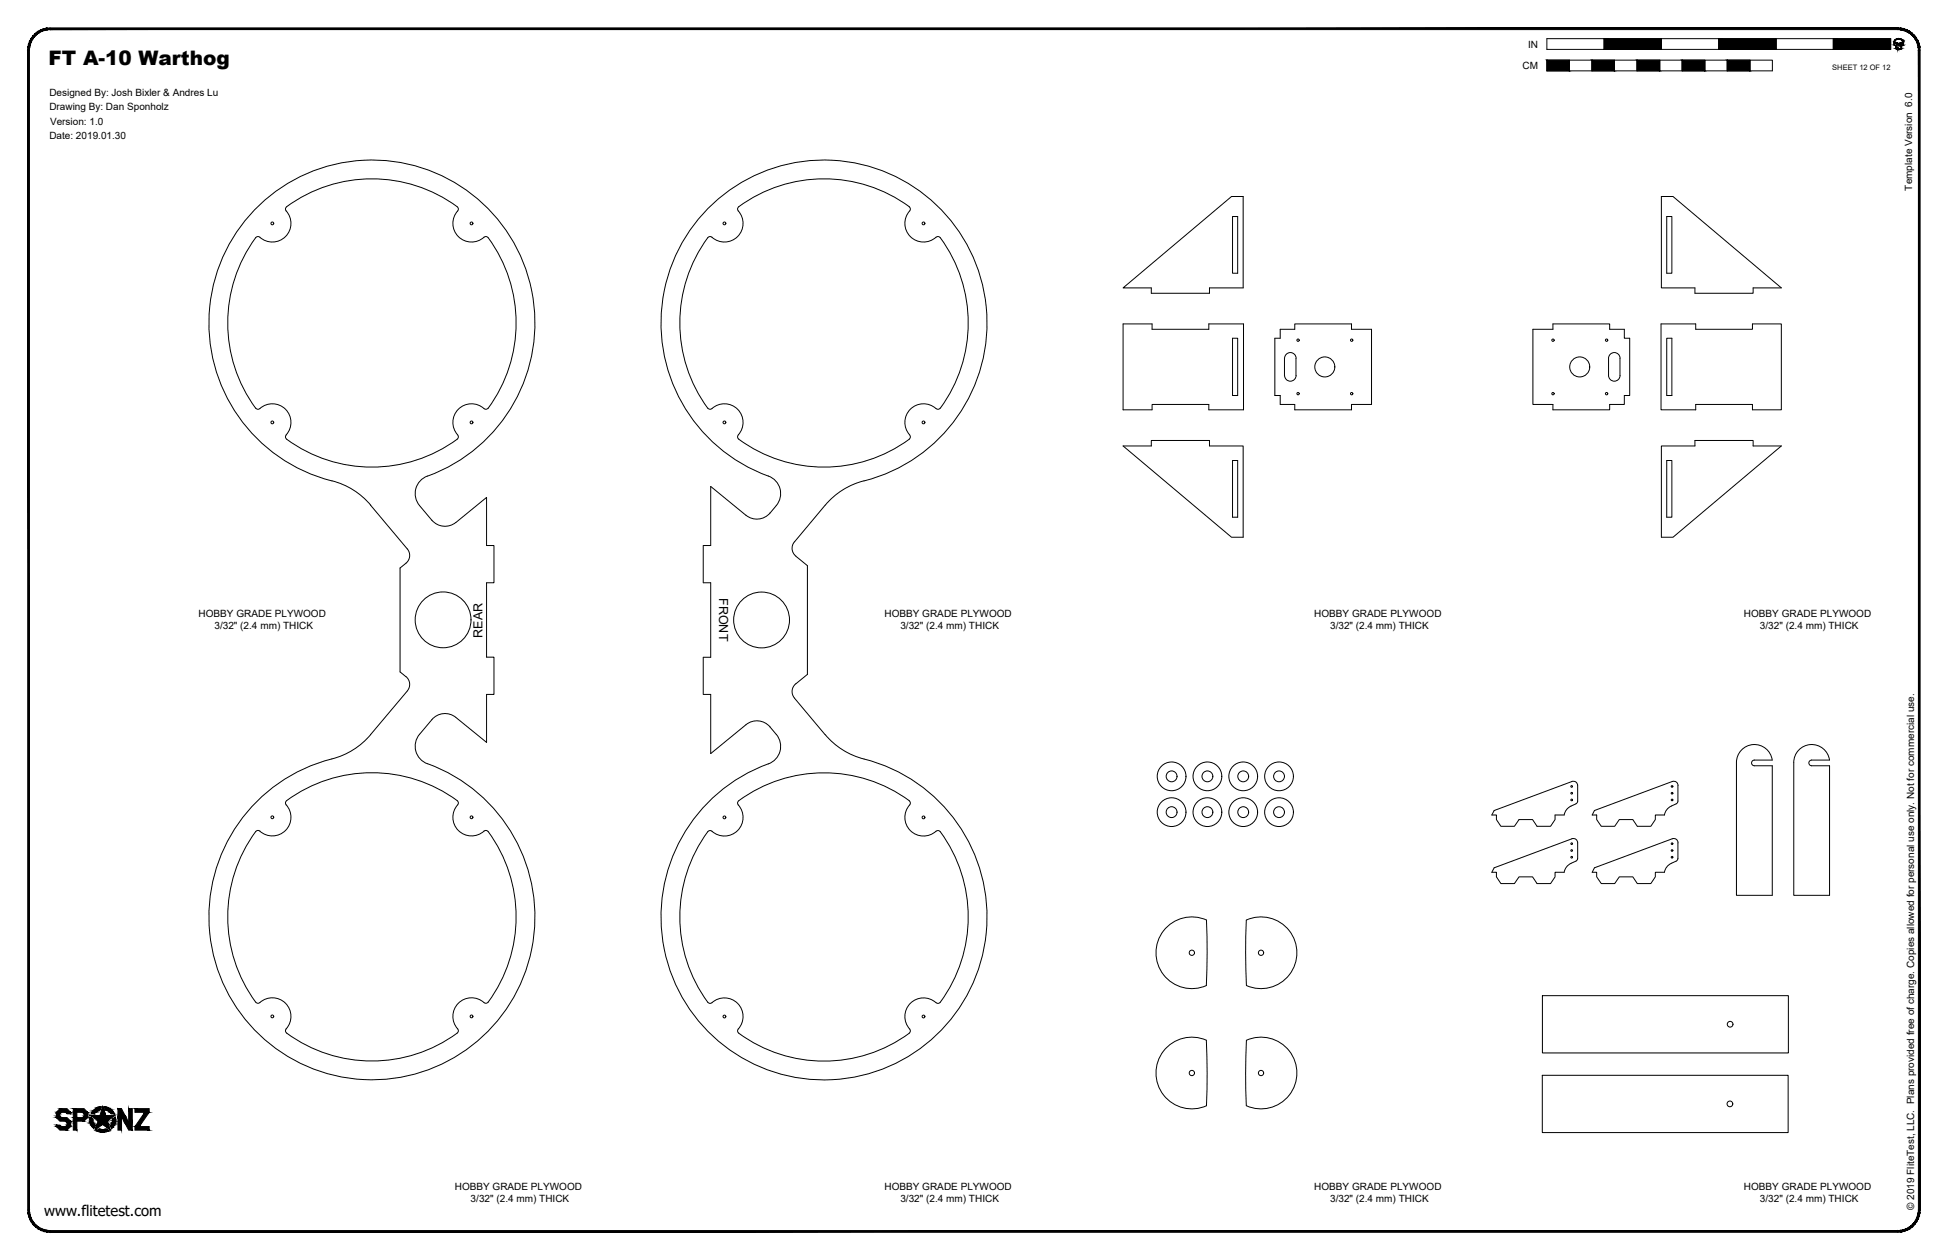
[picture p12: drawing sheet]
<svg xmlns="http://www.w3.org/2000/svg" width="864mm" height="559mm" viewBox="0 0 864 559" stroke-linecap="round" stroke-linejoin="round" font-family="sans-serif">
<!-- layer: 01 CUT -->
<g fill="none" stroke="#000" stroke-width=".44">
<path d="M546.4 96h2.3v25.2h-2.3zM736.5 87.1h5.2l48 40.6h-12.5v2.4h-25.8v-2.4h-14.9zM738.9 96h2.3v25.2h-2.3zM497.9 127.7l48.1-40.6h5.1v40.6h-14.9v2.4h-25.8v-2.4zM497.9 143.7h12.8v2.3h25.2v-2.3h15.4v38.1h-15.4v-2.4h-25.2v2.4h-12.8zM546.4 150h2.3v25.4h-2.3zM567.6 146h6.4v-2.3h25.2v2.3h8.8v33.4h-8.8v2.4h-25.2v-2.4h-6.4v-4h-2.4v-25.4h2.4zM679.6 146h8.9v-2.3h25.1v2.3h6.5v4h2.4v25.4h-2.4v4h-6.5v2.4h-25.1v-2.4h-8.9zM736.4 143.7h15.4v2.3h25.1v-2.3h12.8v38.1h-12.8v-2.4h-25.1v2.4h-15.4zM738.9 150h2.3v25.4h-2.3zM569.4 166.5l.1-7.6a2.55 2.55 0 0 1 2.5-2.5 2.55 2.55 0 0 1 2.6 2.5l-.1 7.6M569.5 166.5a2.55 2.55 0 0 0 2.5 2.6 2.55 2.55 0 0 0 2.6-2.6"/>
<path d="M713.1 166.5a2.55 2.55 0 0 0 2.6 2.6 2.55 2.55 0 0 0 2.5-2.6M713.1 166.5v-7.6a2.55 2.55 0 0 1 2.6-2.5 2.55 2.55 0 0 1 2.5 2.5v7.6M113.3 181a63.6 63.6 0 0 1 .4-75.9l1.1-.1a8.4 8.4 0 0 0 11.8-.1 8.4 8.4 0 0 0 0-11.8v-.8a55.6 55.6 0 0 1 25.1-11.6 63.1 63.1 0 0 1 51.3 11.4l.1 1a8.4 8.4 0 0 0 .1 11.8 8.4 8.4 0 0 0 11.8 .1h.8a55.6 55.6 0 0 1 11.6 25 63.9 63.9 0 0 1-11 51M113.4 181a1.26 1.26 0 0 0 1.8 .2 8.3 8.3 0 0 1 11.6 .5 8.3 8.3 0 0 1-.2 11.6v.8a55.6 55.6 0 0 0 25.1 11.7 63.1 63.1 0 0 0 51.3-11.4l.1-1.1a8.4 8.4 0 0 1 .1-11.8 8.4 8.4 0 0 1 11.8-.1h.8l.6-.4M313.8 181a63.6 63.6 0 0 1 .4-75.9l1-.1a8.4 8.4 0 0 0 11.8-.1 8.4 8.4 0 0 0 0-11.8v-.8a61.6 61.6 0 0 1 44.9-12.6 61.4 61.4 0 0 1 31.5 12.4l.1 1a8.4 8.4 0 0 0 .1 11.8 8.4 8.4 0 0 0 11.8 .1h.8a61.6 61.6 0 0 1 12.7 44.9 63.8 63.8 0 0 1-12 31.1M313.8 181a1.26 1.26 0 0 0 1.8 .2 8.3 8.3 0 0 1 11.6 .5 8.3 8.3 0 0 1-.2 11.6v.8a55.6 55.6 0 0 0 25.1 11.7 63 63 0 0 0 51.3-11.4l.1-1.1a8.4 8.4 0 0 1 .1-11.8 8.4 8.4 0 0 1 11.8-.1h.8l.6-.4M497.9 197.8h12.5v-2.5h25.8v2.5h14.9v40.5h-5.1zM736.5 197.8h14.9v-2.5h25.8v2.5h12.5l-48 40.5h-5.2zM546.4 204.2h2.3v25.2h-2.3zM738.9 204.2h2.3v25.2h-2.3zM164.3 224l16.3 19.5a4.4 4.4 0 0 1-.6 6.3l-2.6 2.1v46.1l2.6 2.1a4.4 4.4 0 0 1 .6 6.3M164.3 224a32.5 32.5 0 0 0-17.2-10.7 72.3 72.3 0 0 1-42.7-109.5 72.3 72.3 0 0 1 117.4-5.1 72.3 72.3 0 0 1-33.1 112.8 8.3 8.3 0 0 0-2.7 12.7l5.4 6.5"/>
<path d="M191.4 230.7a7.6 7.6 0 0 0 10.7 1M202.1 231.7l13.6-11.1v21.3h3.3v16.6h-3.3v32.9h3.3v16.6h-3.3v21.2l-13.6-11M311.8 241.9v16.6M311.9 258.5h3.2v33h-3.2M311.9 241.9h3.2M352.2 240.3a4.4 4.4 0 0 0 .6 6.3l5.1 4.3v48.2l-5.1 4.2M352.2 240.3l13.7-16.3a32.5 32.5 0 0 1 17.2-10.7 72.3 72.3 0 0 0 42.7-109.5 72.3 72.3 0 0 0-117.4-5.1 72.3 72.3 0 0 0 33.1 112.8 8.3 8.3 0 0 1 2.7 12.7 13.9 13.9 0 0 1-5.4 5.3 7.6 7.6 0 0 1-8.1-1l-15.6-12.8v26.2M311.8 291.5v16.5M180.6 306.4l-16.3 19.4M202.1 318.2a7.6 7.6 0 0 0-10.7 1l-5.4 6.5a8.2 8.2 0 0 0 3.5 13 72.3 72.3 0 0 1 31.3 113.4 72.3 72.3 0 0 1-117.4-7.3 72.3 72.3 0 0 1 45.2-108.6 33 33 0 0 0 15.7-10.4M311.9 308h3.2v26.2l15.6-12.8a7.6 7.6 0 0 1 10.7 1 16.8 16.8 0 0 1 4.1 5.6 8.3 8.3 0 0 1-4.9 10.8M352.8 303.3a4.5 4.5 0 0 0-.6 6.3l13.7 16.2a33 33 0 0 0 17.1 10.8 72.3 72.3 0 0 1 43 109.2 72.3 72.3 0 0 1-117.2 5.9 72.3 72.3 0 0 1 31.9-113"/>
<path d="M777.8 337.1h7.9a8 8 0 0 0-8.5-6.9 8 8 0 0 0-7.4 8v58.9h15.9v-57.5h-7.9M777.8 337.1a1.27 1.27 0 0 0-1.3 1.3 1.27 1.27 0 0 0 1.3 1.2M797.7 332.3a8 8 0 0 1 13.4 4.8h-7.9a1.27 1.27 0 0 0-1.3 1.2 1.27 1.27 0 0 0 1.3 1.3h7.9v57.5h-15.9v-58.9l.7-3.3zM127.1 355.1a63.6 63.6 0 0 1 75.9 .4l.1 1a8.4 8.4 0 0 0 .1 11.8 8.4 8.4 0 0 0 11.8 .1h.8a55.6 55.6 0 0 1 11.6 25 63.1 63.1 0 0 1-11.4 51.4l-1 .1a8.4 8.4 0 0 0-11.8 0 8.4 8.4 0 0 0-.1 11.8v.8a55.6 55.6 0 0 1-25 11.7 63.1 63.1 0 0 1-51.4-11.4l-.1-1.1a8.4 8.4 0 0 0 0-11.8 8.4 8.4 0 0 0-11.8 0h-.8a55.6 55.6 0 0 1-11.7-25.1 63.1 63.1 0 0 1 11.4-51.3l1.1-.1a8.4 8.4 0 0 0 11.8-.1 8.4 8.4 0 0 0 0-11.8v-.8zM327.5 355.1a63.5 63.5 0 0 1 75.9 .4l.1 1.1a8.4 8.4 0 0 0 .1 11.8 8.4 8.4 0 0 0 11.8 0h.8a55.6 55.6 0 0 1 11.7 25.1 63.1 63.1 0 0 1-11.5 51.3l-1 .1a8.4 8.4 0 0 0-11.8 .1 8.4 8.4 0 0 0-.1 11.8l-.1 1a63.2 63.2 0 0 1-76.2 0l-.2-1a8.4 8.4 0 0 0 0-11.8 8.4 8.4 0 0 0-11.8-.1h-.8a55.6 55.6 0 0 1-11.6-25 63.1 63.1 0 0 1 11.4-51.4l1-.1a8.4 8.4 0 0 0 11.8 0 8.4 8.4 0 0 0 0-11.8v-.8zM696.5 357.5l-1.8 1.3-1.3 2.7M699.4 355.3v-6.9a1.88 1.88 0 0 0-2.6-1.8l-34.4 12.9-1 1.9h2v2.1l2 3h6l2-3h6l2 3h6l2-3v-2.1h4M699.4 355.3l-.5 1-2.4 1.2M741.3 346.6l-34.4 12.9-1 1.9h2v2.1l2 3h5.9l2.1-3h6l2 3h6l1.9-3v-2.1h4.1l1.3-2.6 1.7-1.3M741.3 346.6a1.91 1.91 0 0 1 2.6 1.8v6.9M743.9 355.3l-.5 1-2.5 1.2M696.8 372l-34.4 12.9-1 1.9h2v2.1l2 3h6l2-3h6l2 3h6l2-3v-2.1h4"/>
<path d="M696.8 372a1.91 1.91 0 0 1 2.6 1.8M699.4 373.8v6.9l-.2 .7-.6 .5a6.3 6.3 0 0 0-5.2 5M741.3 372l-34.4 12.9-1 1.9h2v2.1l2 3h5.9l2.1-3h6l2 3h6l1.9-3v-2.1h4.1a6.4 6.4 0 0 1 5.1-4.9l.6-.5 .3-.7v-6.9M741.3 372a1.91 1.91 0 0 1 2.6 1.8M534.8 437.1l.4-14.5-.3-14.5a15.9 15.9 0 0 0-22.4 14.5 15.9 15.9 0 0 0 22.3 14.5M552.6 437.1l-.4-14.5 .3-14.5a15.9 15.9 0 0 1 22.4 14.4 15.9 15.9 0 0 1-22.3 14.6M683.8 441.6h109v25.4h-109zM534.8 461.3a15.9 15.9 0 0 0-22.3 14.6 15.9 15.9 0 0 0 22.4 14.5l.3-14.5-.4-14.5M552.6 461.4a15.9 15.9 0 0 1 22.3 14.5 15.9 15.9 0 0 1-22.4 14.5l-.3-14.5zM683.7 476.9h109v25.4h-109z"/>
<circle cx="120.7" cy="99.1" r=".62"/>
<circle cx="209" cy="99.1" r=".62"/>
<circle cx="321.2" cy="99.1" r=".62"/>
<circle cx="409.4" cy="99.1" r=".62"/>
<circle cx="575.5" cy="150.9" r=".52"/>
<circle cx="599.2" cy="150.9" r=".52"/>
<circle cx="688.5" cy="150.9" r=".52"/>
<circle cx="712.2" cy="150.9" r=".52"/>
<circle cx="575.5" cy="174.6" r=".52"/>
<circle cx="587.3" cy="162.7" r="4.4"/>
<circle cx="599.2" cy="174.6" r=".52"/>
<circle cx="688.5" cy="174.6" r=".52"/>
<circle cx="700.3" cy="162.7" r="4.4"/>
<circle cx="712.2" cy="174.6" r=".52"/>
<circle cx="120.7" cy="187.3" r=".62"/>
<circle cx="209" cy="187.3" r=".62"/>
<circle cx="321.2" cy="187.3" r=".62"/>
<circle cx="409.4" cy="187.3" r=".62"/>
<circle cx="196.4" cy="274.9" r="12.4"/>
<circle cx="337.6" cy="274.9" r="12.4"/>
<circle cx="519.4" cy="344.3" r="6.4"/>
<circle cx="519.4" cy="344.3" r="2.41"/>
<circle cx="535.3" cy="344.3" r="6.4"/>
<circle cx="535.3" cy="344.3" r="2.41"/>
<circle cx="551.2" cy="344.3" r="6.4"/>
<circle cx="551.2" cy="344.3" r="2.41"/>
<circle cx="567" cy="344.3" r="6.4"/>
<circle cx="567" cy="344.3" r="2.41"/>
<circle cx="696.8" cy="348.8" r=".37"/>
<circle cx="696.8" cy="351.8" r=".37"/>
<circle cx="696.8" cy="354.8" r=".37"/>
<circle cx="741.3" cy="354.8" r=".37"/>
<circle cx="741.3" cy="351.8" r=".37"/>
<circle cx="741.3" cy="348.8" r=".37"/>
<circle cx="120.7" cy="362.5" r=".62"/>
<circle cx="209" cy="362.5" r=".62"/>
<circle cx="321.2" cy="362.5" r=".62"/>
<circle cx="409.4" cy="362.5" r=".62"/>
<circle cx="519.4" cy="360.2" r="6.4"/>
<circle cx="519.4" cy="360.2" r="2.41"/>
<circle cx="535.3" cy="360.2" r="6.4"/>
<circle cx="535.3" cy="360.2" r="2.41"/>
<circle cx="551.2" cy="360.2" r="6.4"/>
<circle cx="551.2" cy="360.2" r="2.41"/>
<circle cx="567" cy="360.2" r="6.4"/>
<circle cx="567" cy="360.2" r="2.41"/>
<circle cx="696.8" cy="377.2" r=".37"/>
<circle cx="696.8" cy="374.2" r=".37"/>
<circle cx="741.3" cy="374.2" r=".37"/>
<circle cx="741.3" cy="377.2" r=".37"/>
<circle cx="696.8" cy="380.2" r=".37"/>
<circle cx="741.3" cy="380.2" r=".37"/>
<circle cx="528.4" cy="422.5" r="1.17"/>
<circle cx="559" cy="422.5" r="1.17"/>
<circle cx="120.7" cy="450.8" r=".62"/>
<circle cx="209" cy="450.8" r=".62"/>
<circle cx="321.2" cy="450.8" r=".62"/>
<circle cx="409.4" cy="450.8" r=".62"/>
<circle cx="767" cy="454.2" r="1.27"/>
<circle cx="528.4" cy="475.9" r="1.17"/>
<circle cx="559" cy="475.9" r="1.17"/>
<circle cx="766.9" cy="489.6" r="1.27"/>
</g>
<!-- layer: 21 FULL-SIZE -->
<path d="M685.8 17.1h25.4v4.8h-25.4zM711.2 17.1h25.4v4.8h-25.4zM736.6 17.1h25.4v4.8h-25.4zM762 17.1h25.4v4.8h-25.4zM787.4 17.1h25.4v4.8h-25.4zM812.8 17.1h25.4v4.8h-25.4zM839.9 18.7a1.98 1.98 0 0 1 1.9-1.5 1.98 1.98 0 0 1 1.9 1.5v1.3l-.9 .3v1.2l-1 .3-.1-.3v.3l-.2-.5-.1 .4-.4-.1v-.6l-.3 .5v-1.2l-.9-.3M840.1 18.8l1.3 .4 .2 .3 1.9-.7v.3l-1.7 1.2-1.7-1.2zM840.1 17.8a2.16 2.16 0 0 1 3.7 .9v1.3l-.9 .3v1.3l-1.1 .3-1.2-.3v-1.3l-.8-.3v-1.6zM685.8 26.7h9.9v4.7h10.1v-4.7h9.9v4.7h10.1v-4.7h10v4.7h10v-4.7h10v4.7h9.9v-4.7h10.1v4.7h9.9v-4.7h-9.9v4.7h-10.1v-4.7h-9.9v4.7h-10v-4.7h-10v4.7h-10v-4.7h-10.1v4.7h-9.9v-4.7h-10.1v4.7h-9.9zM841.1 21.7v-.5l.1 .5" fill="none" stroke="#000" stroke-width=".44"/>
<g fill="#000" stroke="#000" stroke-width=".44">
<path d="M839.9 18.2l-.1 .2zM840.1 18.8l1.1 .3h-1.1zM840.7 19.5h2.1l-1 .8zM841.4 17.2h.7zM842.4 19.1l1.1-.3v.3zM843.5 20h.3zM841.4 21.8h.7zM842.5 21.6h.4zM842.8 20.3h.3zM39.9 495.4l.4 .2zM41 499.9h.9l-.3 .7zM43.9 491l.9-.2z"/>
<path d="M46 499h2.2l.7 2zM46.3 490.8l.9 .2zM49.1 499.3h1.5l-.5 .6zM50.9 495.6l.3-.2zM52.3 491.7h1.6zM43.7 501.8h3.7l-.9 .3zM43.7 500.9h1zM46.4 500.9h1z"/>
<path d="M20.8 12.5l1.4-.1v.7zM20.8 12.5l.1 .7 1.3-.1zM19.4 12.8l1.4-.3 .1 .7zM19.4 12.8l.2 .7 1.3-.3zM18.1 13.3l1.3-.5 .2 .7zM18.1 13.3l.3 .7 1.2-.5zM16.9 13.9l1.2-.6 .3 .7zM16.9 13.9l.4 .7 1.1-.6zM15.7 14.8l1.2-.9 .4 .7zM15.7 14.8l.5 .6 1.1-.8zM15.7 14.8l.5 .6-1.5 .4zM14.7 15.8l.6 .5 .9-.9zM14.7 15.8l.6 .5-1.4 .6zM13.9 16.9l.6 .4 .8-1zM13.9 16.9l.6 .4-1.3 .9zM13.2 18.2l.7 .3 .6-1.2zM13.2 18.2l.7 .3-1.2 1zM12.7 19.5l.7 .2 .5-1.2zM12.7 19.5l.7 .2-1 1.2zM13.4 19.7l-1 1.2 .7 .1zM12.4 20.9l.7 .1-.8 1.3zM13.1 21l-.8 1.3h.7z"/>
<path d="M711.2 17.1l25.4 4.8v-4.8zM711.2 17.1l25.4 4.8h-25.4z"/>
<path d="M762 17.1l25.4 4.8v-4.8zM762 17.1l25.4 4.8h-25.4z"/>
<path d="M812.8 17.1l25.4 4.8v-4.8zM812.8 17.1l25.4 4.8h-25.4z"/>
<path d="M839.8 18.7v1.3zM839.8 18.7v1.3z"/>
<path d="M839.8 20h.2zM839.8 20h.2z"/>
<path d="M839.8 18.4v.3zM839.8 18.4v.3z"/>
<path d="M840.7 17.4h.2zM840.5 17.5l.2-.1z"/>
<path d="M840.1 19.1l1.3 .1zM840.1 19.1l1.3 .1z"/>
<path d="M840.9 17.3h.4zM840.7 17.4l.2-.1zM840.7 17.4h.2zM840.7 17.4h.2z"/>
<path d="M22.2 13.1h819.2v-.7zM22.2 12.4h819.2l-819.2 .7z"/>
<path d="M840.2 19.2l1.2 .1zM840.2 19.2l1.2 .1z"/>
<path d="M840.4 19.3l1.2 .2zM840.4 19.3l1.2 .2z"/>
<path d="M841 17.2h.5zM840.9 17.3h.4z"/>
<path d="M841.1 17.2h.5zM841 17.2h.5z"/>
<path d="M841.4 17.2h1.1zM841.1 17.2h1.4z"/>
<path d="M842 17.2h.5zM842 17.2h.5z"/>
<path d="M842 17.2l.6 .1zM842 17.2l.6 .1z"/>
<path d="M842.3 17.3l.5 .1zM842.3 17.3l.5 .1z"/>
<path d="M842.6 17.4h.3zM842.6 17.4h.3z"/>
<path d="M842.6 17.4l.5 .1zM842.6 17.4l.5 .1z"/>
<path d="M842.9 17.5l.3 .1zM842.9 17.5l.3 .1z"/>
<path d="M842.1 19.3h1zM842.1 19.3l.7 .2h-.8z"/>
<path d="M843 17.6l.3 .1zM843 17.6l.3 .1z"/>
<path d="M843.2 17.7l.2 .1zM843.2 17.7l.2 .1z"/>
<path d="M842.1 19.2h1.3zM842.1 19.2l1 .1z"/>
<path d="M843.3 17.8l.2 .1zM843.3 17.8l.2 .1z"/>
<path d="M842.4 19.1h1.1zM842.1 19.2h1.3z"/>
<path d="M843.4 17.9l.2 .2zM843.4 17.9l.2 .2z"/>
<path d="M843.6 18.2l.1 .2zM843.6 18.2l.1 .2z"/>
<path d="M843.7 18.4l.1 .3zM843.7 18.4l.1 .3z"/>
<path d="M843.7 18.7l.1 1.3zM843.7 18.7l.1 1.3z"/>
<path d="M12.3 22.3l.7 514.3v-514.3zM12.3 22.3l.7 514.3h-.7z"/>
<path d="M685.8 26.7l9.9 4.7v-4.7zM685.8 26.7l9.9 4.7h-9.9z"/>
<path d="M705.8 26.7l9.9 4.7v-4.7zM705.8 26.7l9.9 4.7h-9.9z"/>
<path d="M725.8 26.7l10 4.7v-4.7zM725.8 26.7l10 4.7h-10z"/>
<path d="M745.8 26.7l10 4.7v-4.7zM745.8 26.7l10 4.7h-10z"/>
<path d="M765.7 26.7l10.1 4.7v-4.7zM765.7 26.7l10.1 4.7h-10.1z"/>
<path d="M839.8 20l.9 .3zM839.8 20l.9 .3z"/>
<path d="M840.4 20.3h.3zM840.4 20.3h.3z"/>
<path d="M840.6 20.3l.1 1.2zM840.6 20.3l.1 1.2z"/>
<path d="M840.6 21.5l.2 .1zM840.6 21.5l.2 .1z"/>
<path d="M840.8 21l.2 .5zM840.8 21l.2 .5z"/>
<path d="M840.6 21.6h.4zM840.6 21.6h.4zM840.6 21.6h.4zM840.6 21.6h.4z"/>
<path d="M840.6 21.6h.4zM840.6 21.6h.4z"/>
<path d="M840.6 21.6l.5 .1zM840.6 21.6l.5 .1z"/>
<path d="M841.1 21.2l.1 .4zM841.1 21.2l.1 .4z"/>
<path d="M840.7 21.7h.5zM840.7 21.7h.5z"/>
<path d="M840.9 21.7h.5zM840.9 21.7h.5z"/>
<path d="M841.4 21.3l.1 .4zM841.4 21.3l.1 .4z"/>
<path d="M841 21.7l.5 .1zM841 21.7l.5 .1z"/>
<path d="M841.1 21.8h.6zM841.1 21.8h.6z"/>
<path d="M841.7 21.5l.1 .3zM841.7 21.5l.1 .3z"/>
<path d="M841.3 21.8h.5zM841.3 21.8h.5z"/>
<path d="M841.9 21.8h.3zM841.8 21.8h.3z"/>
<path d="M842.8 20.3l.1 1.2zM842.8 20.3l.1 1.2z"/>
<path d="M842.2 21.8l.7-.2zM841.9 21.8l.6-.2z"/>
<path d="M843.1 20.3l.7-.3zM842.8 20.3l.7-.3z"/>
<path d="M851.1 20.9l.1 1.4h-.7zM850.4 21l.1 1.3 .6-1.4zM850.8 19.5l.3 1.4-.7 .1zM850.1 19.7l.3 1.3 .4-1.5zM850.3 18.2l.5 1.3-.7 .2zM849.6 18.5l.5 1.2 .2-1.5zM849.6 16.9l.7 1.3-.7 .3zM849 17.3l.6 1.2v-1.6zM848.8 15.8l.8 1.1-.6 .4zM848.3 16.3l.7 1-.2-1.5zM847.8 14.8l1 1-.5 .5zM847.8 14.8l-.5 .6 1 .9zM846.7 13.9l1.1 .9-.5 .6zM846.7 13.9l-.4 .7 1 .8zM845.4 13.3l1.3 .6-.4 .7zM845.4 13.3l-.3 .7 1.2 .6zM844.1 12.8l1.3 .5-.3 .7zM844.1 12.8l-.2 .7 1.2 .5zM842.7 12.5l1.4 .3-.2 .7zM842.7 12.5l-.1 .7 1.3 .3zM841.4 12.4l1.3 .1-.1 .7zM841.4 12.4v.7l1.2 .1z"/>
<path d="M25 494l1.5 1v-1zM25 494l1.5 1h-1.5z"/>
<path d="M25 495l2.2 .6-.7-.6zM25 495l2.2 .6h-2.2z"/>
<path d="M25 499l2.2 .6-.7-.6zM25 499l2.2 .6h-2.2z"/>
<path d="M25 493.3l1.5 .7 .7-.7zM25 493.3l1.5 .7h-1.5z"/>
<path d="M26.5 491.7l4.8 1.6-1.6-1.6zM26.5 491.7l4.8 1.6h-6.3z"/>
<path d="M25 495.6l6.3 1.6-1.6-1.6zM25 495.6l6.3 1.6h-4.8z"/>
<path d="M29.1 493.3l2.2 .7v-.7zM29.1 493.3l2.2 .7h-1.6z"/>
<path d="M29.1 497.2l2.2 .7v-.7zM29.1 497.2l2.2 .7h-1.6z"/>
<path d="M29.7 497.9l1.6 1.1v-1.1zM29.7 497.9l1.6 1.1h-1.6z"/>
<path d="M29.7 499l1.6 .6v-.6zM29.7 499l1.6 .6h-2.2z"/>
<path d="M25 499.6l4.7 1.6 1.6-1.6zM25 499.6l4.7 1.6h-3.2z"/>
<path d="M32.5 493.3l1.6 2.3v-2.3zM32.5 493.3l1.6 2.3h-1.6z"/>
<path d="M32.5 497.2l1.6 4v-4zM32.5 497.2l1.6 4h-1.6z"/>
<path d="M32.5 491.7l6.3 1.6-1.5-1.6zM32.5 491.7l6.3 1.6h-6.3z"/>
<path d="M36.6 493.3l2.2 .7v-.7zM36.6 493.3l2.2 .7h-1.5z"/>
<path d="M37.3 494l1.5 1v-1zM37.3 494l1.5 1h-1.5z"/>
<path d="M37.3 495l1.5 .6v-.6zM37.3 495l1.5 .6h-2.2z"/>
<path d="M32.5 495.6l4.7 1.6 1.6-1.6zM32.5 495.6l4.7 1.6h-4.7z"/>
<path d="M39.9 495.6l1.2 .6zM39.9 495.6l1.2 .6h-1.3z"/>
<path d="M39.8 496.2l1.3 .1zM39.8 496.2l1.3 .1z"/>
<path d="M39.8 496.3l1.3 .7v-.7zM39.8 496.3l1.3 .7h-1.2z"/>
<path d="M39.9 497l1.3 .3-.1-.3zM39.9 497l1.3 .3h-1.3z"/>
<path d="M39.9 497.3l1.4 .5-.1-.5zM39.9 497.3l1.4 .5h-1.3z"/>
<path d="M40 497.8l1.5 .4-.2-.4zM40 497.8l1.5 .4h-1.4z"/>
<path d="M40.1 498.2l1.5 .4-.1-.4zM40.1 498.2l1.5 .4h-1.3z"/>
<path d="M40.3 498.6l1.7 .5-.4-.5zM40.3 498.6l1.7 .5h-1.5z"/>
<path d="M40.5 499.1l1.6 .2zM40.5 499.1l1.6 .2z"/>
<path d="M40.6 499.3l1.3 .6 .2-.6zM40.6 499.3l1.3 .6h-.9z"/>
<path d="M40.8 493.4l1 .6 .5-.6zM40.8 493.4l1 .6h-1.4z"/>
<path d="M40.9 493.2h1.7zM40.9 493.2l1.4 .2z"/>
<path d="M41.2 492.9l1.4 .3 .3-.3zM41.2 492.9l1.4 .3h-1.7z"/>
<path d="M41.5 492.4l2.1 .1zM41.5 492.4l2.1 .1z"/>
<path d="M41.5 492.5l1.4 .4 .7-.4zM41.5 492.5l1.4 .4h-1.7z"/>
<path d="M41.8 492.2l1.8 .2 .8-.2zM41.5 492.4l.3-.2 1.8 .2z"/>
<path d="M42.2 491.8l2.2 .4 .1-.4zM41.8 492.2l.4-.4 2.2 .4z"/>
<path d="M43 491.3l1.5 .5 .2-.5zM42.2 491.8l.8-.5 1.5 .5z"/>
<path d="M43.9 491l.8 .3v-.3zM43 491.3l.9-.3 .8 .3z"/>
<path d="M42.9 499l-.5 2 2.7-2zM42.9 499l-.6 2z"/>
<path d="M43 498.6l2.1 .4 .4-.4zM43 498.6l2.1 .4h-2.2z"/>
<path d="M45.5 490.8l1.3 3.9zM45.5 490.8l1.3 3.9h-2.5z"/>
<path d="M46 499l2.9 2zM48.7 501l.2 .1z"/>
<path d="M46.4 491l1.7 .3zM46.4 491l1.7 .3h-1.6z"/>
<path d="M43.5 497.1l4.6 1.5-.5-1.5zM43.5 497.1l4.6 1.5h-5.1z"/>
<path d="M46.5 491.3l2.4 .5-.8-.5zM46.5 491.3l2.4 .5h-2.3z"/>
<path d="M45.5 498.6l2.7 .4-.1-.4zM45.5 498.6l2.7 .4h-2.2z"/>
<path d="M46.6 491.8l2.7 .4-.4-.4zM46.6 491.8l2.7 .4h-2.6z"/>
<path d="M49.1 499.3l.2 .6h.8zM49.3 499.9h.8l-.6 .7z"/>
<path d="M46.7 492.2l2.9 .2zM46.7 492.2l2.9 .2z"/>
<path d="M47.5 492.4l2.2 .1zM47.5 492.4l2.2 .1z"/>
<path d="M47.5 492.5l2.5 .4-.3-.4zM47.5 492.5l2.5 .4h-1.8z"/>
<path d="M48.2 492.9l2.1 .3-.3-.3zM48.2 492.9l2.1 .3h-1.7z"/>
<path d="M48.6 493.2l1.8 .2zM48.6 493.2l1.8 .2z"/>
<path d="M48.8 493.4l1.9 .6-.3-.6zM48.8 493.4l1.9 .6h-1.4z"/>
<path d="M49.2 499.1h1.5zM49.2 499.1l1.4 .2z"/>
<path d="M49.5 498.6l1.2 .5 .2-.5zM49.5 498.6l1.2 .5h-1.5z"/>
<path d="M40.1 494.7l7.5 2.4 3.4-2.4zM40.1 494.7l7.5 2.4h-4.1z"/>
<path d="M49.7 498.2l1.2 .4 .1-.4zM49.7 498.2l1.2 .4h-1.4z"/>
<path d="M49.8 497.8l1.2 .4 .1-.4zM49.8 497.8l1.2 .4h-1.3z"/>
<path d="M50.9 495.6l.3 .6v-.6zM50 496.2l.9-.6 .3 .6z"/>
<path d="M50 497.3l1.1 .5 .1-.5zM50 497.3l1.1 .5h-1.3z"/>
<path d="M50 496.2l1.3 .1zM50 496.2l1.3 .1z"/>
<path d="M50 497l1.2 .3v-.3zM50 497l1.2 .3h-1.2z"/>
<path d="M50 496.3l1.2 .7 .1-.7zM50 496.3l1.2 .7h-1.2z"/>
<path d="M52.3 491.7l3.4 3.4-1.8-3.4zM52.3 491.7l3.4 3.4h-3.4z"/>
<path d="M52.3 495.1l1.6 .3v-.3zM52.3 495.1l1.6 .3h-1.6z"/>
<path d="M52.3 495.4l1.6 5.8v-5.8zM52.3 495.4l1.6 5.8h-1.6z"/>
<path d="M53.9 495.1l1.9 .3-.1-.3zM53.9 495.1l1.9 .3h-1.8z"/>
<path d="M54 495.4l3.1 2.4-1.3-2.4zM54 495.4l3.1 2.4h-1.9z"/>
<path d="M57.1 491.7l1.5 6.1v-6.1zM57.1 491.7l1.5 6.1h-1.5z"/>
<path d="M55.2 497.8l3.4 3.4v-3.4zM55.2 497.8l3.4 3.4h-1.5z"/>
<path d="M59.9 499.5l2.2 .1zM59.9 499.5l2.2 .1z"/>
<path d="M64.1 493.5l-2.2 6 4.1-6zM64.1 493.5l-2.2 6h-2z"/>
<path d="M59.8 491.7l6.3 1.6v-1.6zM59.8 491.7l6.3 1.6h-6.3z"/>
<path d="M63.9 493.3h2.2zM63.9 493.3l2.1 .2z"/>
<path d="M59.8 499.6l6.3 1.6v-1.6zM59.8 499.6l6.3 1.6h-6.3z"/>
<path d="M43.7 501.8l2.8 .3zM44.6 502.1h1.9z"/>
<path d="M43.7 500.9l1.8 .1zM43.6 501h1.9z"/>
<path d="M46.4 500.9l1.1 .1zM45.5 501h2z"/>
<path d="M43.6 501l4.7 .5-.8-.5zM42.8 501.5l.8-.5 4.7 .5z"/>
<path d="M42.8 501.5l4.6 .3 .9-.3zM42.8 501.5l4.6 .3h-3.7z"/>
<path d="M12.3 536.6h.7l-.6 1.4zM13 536.6l-.6 1.4 .7-.1zM12.4 538l.7-.1-.4 1.5zM13.1 537.9l-.4 1.5 .7-.2zM12.7 539.4l.7-.2-.2 1.5zM13.4 539.2l-.2 1.5 .7-.3zM13.2 540.7l.7-.3v1.5zM13.9 540.4v1.5l.6-.4zM13.9 541.9l.6-.4 .2 1.6zM14.5 541.5l.2 1.6 .6-.5zM14.7 543.1l.6-.5 .4 1.5zM15.3 542.6l.4 1.5 .5-.6zM16.2 543.5l.7 1.5-1.2-.9zM16.2 543.5l.7 1.5 .4-.7zM17.3 544.3l.8 1.3-1.2-.6zM17.3 544.3l.8 1.3 .3-.7zM18.4 544.9l1 1.2-1.3-.5zM18.4 544.9l1 1.2 .2-.7zM19.6 545.4l1.2 1-1.4-.3zM19.6 545.4l1.2 1 .1-.7zM20.9 545.7l1.3 .8-1.4-.1zM20.9 545.7l1.3 .8v-.7z"/>
<path d="M850.5 22.3v514.3h.7zM850.5 22.3h.7v514.3z"/>
<path d="M22.2 545.8v.7l819.2-.7zM22.2 546.5l819.2-.7v.7z"/>
<path d="M841.4 545.8l1.3 .6-1.3 .1zM841.4 545.8l1.3 .6-.1-.7zM842.6 545.7l1.5 .4-1.4 .3zM842.6 545.7l1.5 .4-.2-.7zM843.9 545.4l1.5 .2-1.3 .5zM843.9 545.4l1.5 .2-.3-.7zM845.1 544.9l1.6 .1-1.3 .6zM845.1 544.9l1.6 .1-.4-.7zM846.3 544.3l1.5-.2-1.1 .9zM846.3 544.3l1.5-.2-.5-.6zM847.3 543.5l1.5-.4-1 1zM847.3 543.5l1.5-.4-.5-.5zM848.3 542.6l1.3-.7-.8 1.2zM849 541.5l-.7 1.1 1.3-.7zM849 541.5l1.3-.8-.7 1.2zM849.6 540.4l-.6 1.1 1.3-.8zM849.6 540.4l1.2-1-.5 1.3zM850.1 539.2l-.5 1.2 1.2-1zM851.1 538l-.3 1.4-.7-.2zM850.4 537.9l-.3 1.3 1-1.2zM851.2 536.6l-.1 1.4-.7-.1zM850.5 536.6l-.1 1.3 .8-1.3z"/>
</g>
<text font-size="8.9" x="21.5" y="28.8">FT A-10 Warthog</text>
<text font-size="6.6" x="19.5" y="539.1">www.flitetest.com</text>
<g font-size="5.5">
<text x="318.9" y="265.3" transform="rotate(90 318.9 265.3)">FRONT</text>
<text x="214" y="282.8" transform="rotate(-90 214 282.8)">REAR</text>
</g>
<g font-size="4.4">
<text x="677.5" y="21.1">IN</text>
<text x="675" y="30.6">CM</text>
<text x="21.9" y="42.5">Designed By: Josh Bixler &amp; Andres Lu</text>
<text x="21.9" y="48.9">Drawing By: Dan Sponholz</text>
<text x="22.2" y="55.3">Version: 1.0</text>
<text x="21.9" y="61.7">Date: 2019.01.30</text>
<text x="847.7" y="84.5" transform="rotate(-90 847.7 84.5)">Template Version 6.0</text>
<text x="88.1" y="273.7">HOBBY GRADE PLYWOOD</text>
<text x="392.1" y="273.7">HOBBY GRADE PLYWOOD</text>
<text x="582.6" y="273.7">HOBBY GRADE PLYWOOD</text>
<text x="773.1" y="273.7">HOBBY GRADE PLYWOOD</text>
<text x="95.1" y="279.1">3/32&quot; (2.4 mm) THICK</text>
<text x="399.2" y="279.1">3/32&quot; (2.4 mm) THICK</text>
<text x="589.7" y="279.1">3/32&quot; (2.4 mm) THICK</text>
<text x="780.2" y="279.1">3/32&quot; (2.4 mm) THICK</text>
<text x="201.6" y="527.7">HOBBY GRADE PLYWOOD</text>
<text x="392.1" y="527.7">HOBBY GRADE PLYWOOD</text>
<text x="582.6" y="527.7">HOBBY GRADE PLYWOOD</text>
<text x="773.1" y="527.7">HOBBY GRADE PLYWOOD</text>
<text x="208.7" y="533.1">3/32&quot; (2.4 mm) THICK</text>
<text x="399.2" y="533.1">3/32&quot; (2.4 mm) THICK</text>
<text x="589.7" y="533.1">3/32&quot; (2.4 mm) THICK</text>
<text x="780.2" y="533.1">3/32&quot; (2.4 mm) THICK</text>
<text x="848.5" y="536.6" transform="rotate(-90 848.5 536.6)">© 2019 FliteTest, LLC. Plans provided free of charge. Copies allowed for personal use only. Not for commercial use.</text>
</g>
<text font-size="3.3" x="812.3" y="31.1">SHEET 12 OF 12</text>
</svg>
